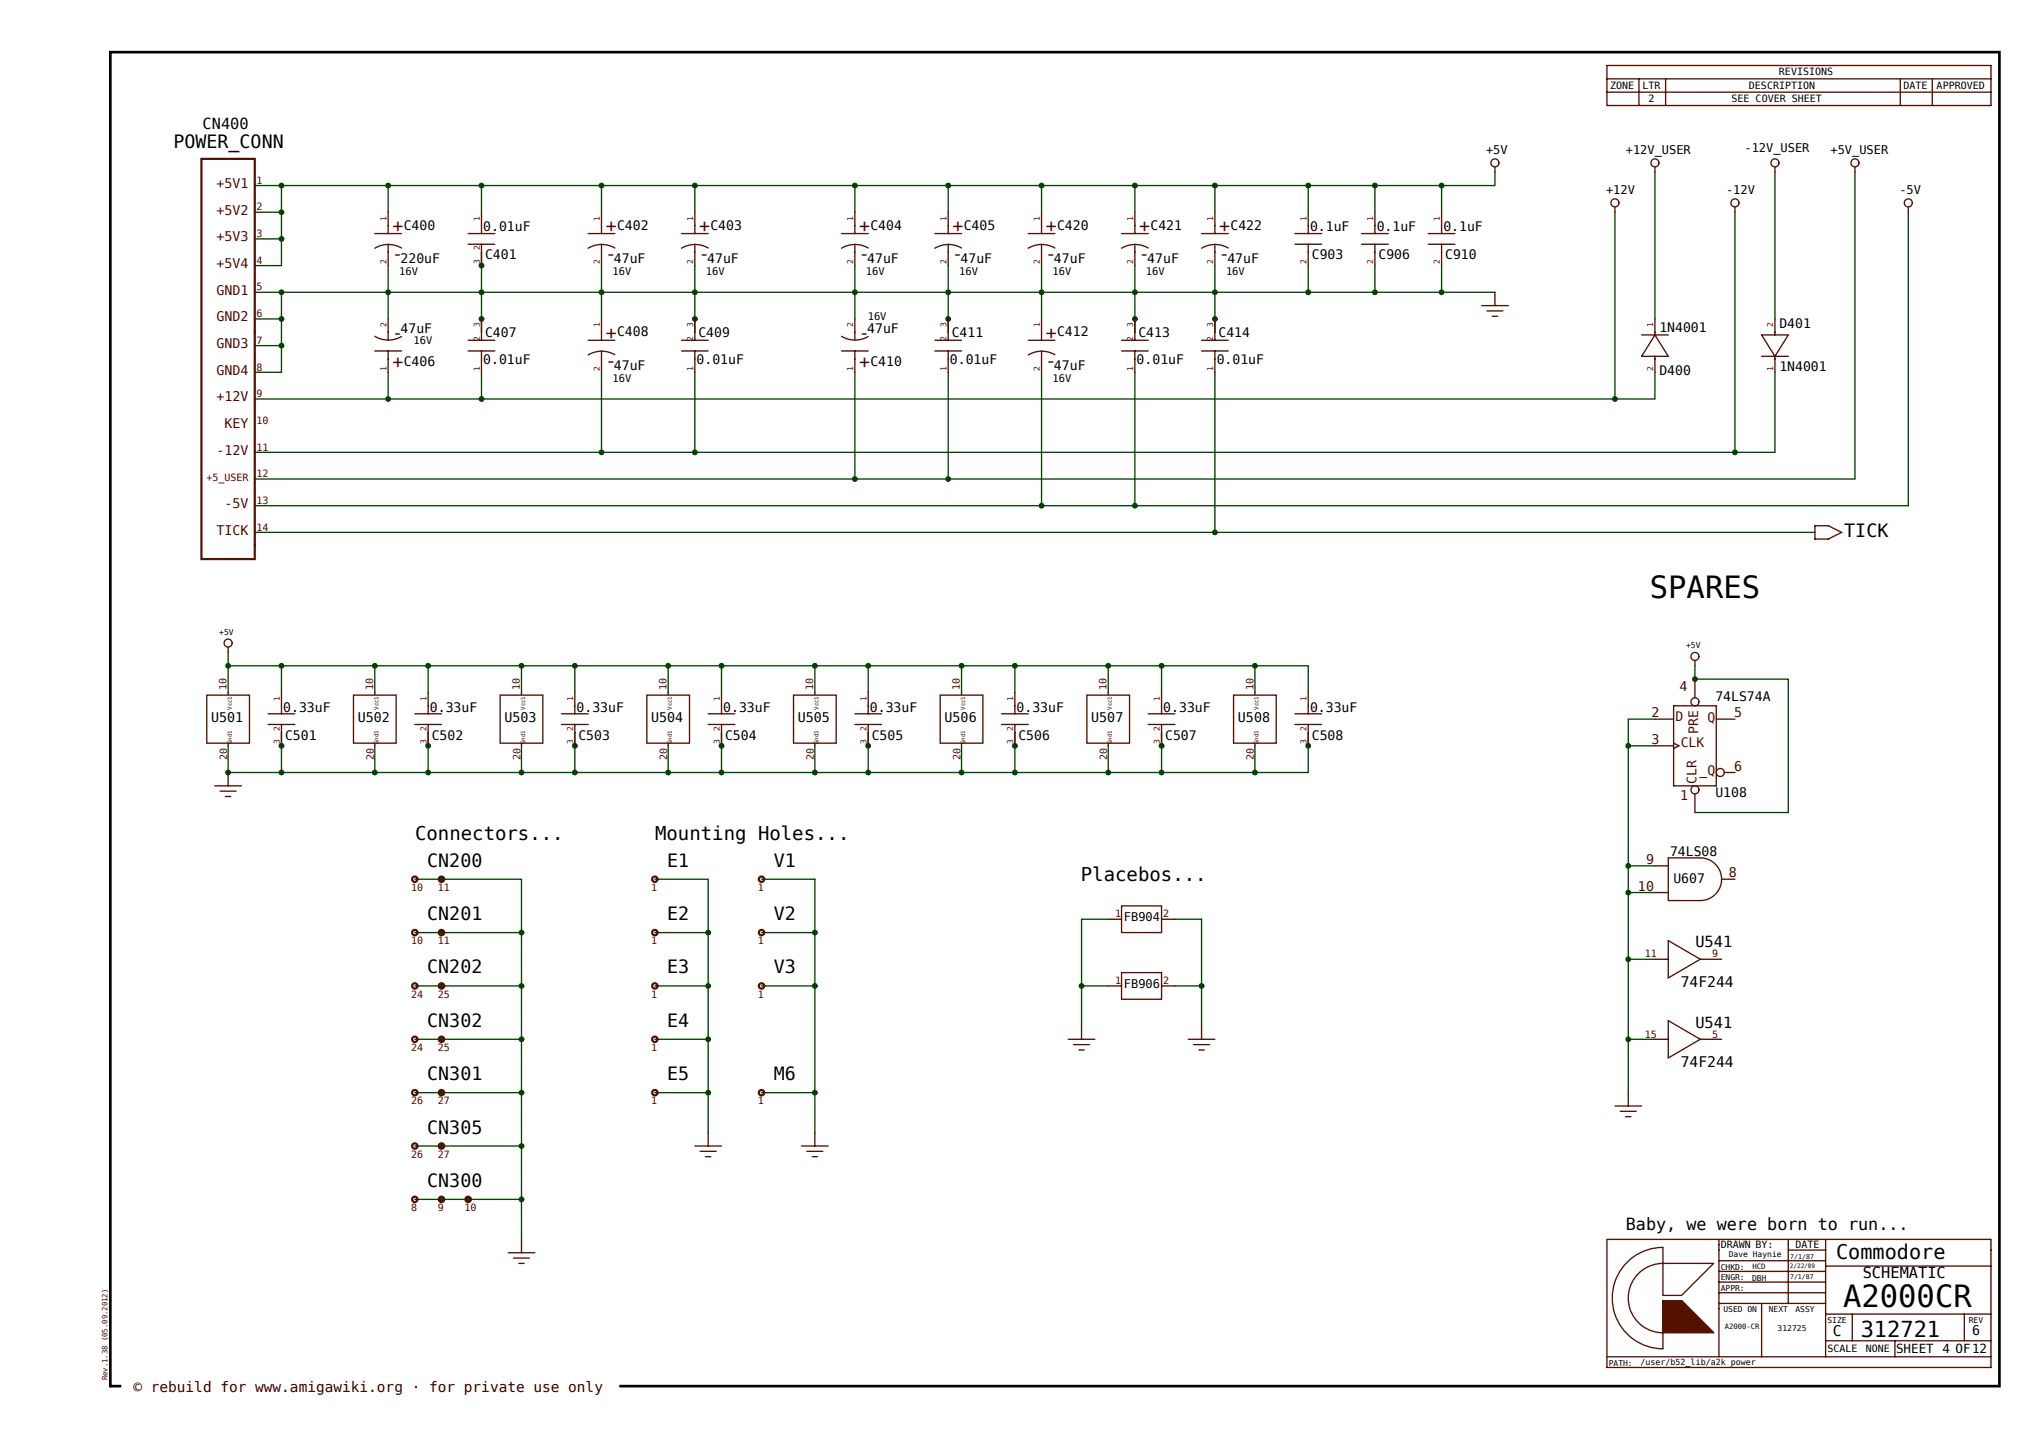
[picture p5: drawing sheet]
<svg xmlns="http://www.w3.org/2000/svg" width="420mm" height="297mm" viewBox="0 0 420 297" stroke-linecap="round" stroke-linejoin="round" font-family="sans-serif">
<path d="M22.7 10.7h389.6v275h-389.6z" fill="#fff" stroke="#fff" stroke-width=".21"/>
<path d="M22.7 10.7h389.6v275h-389.6z" fill="none" stroke="#000" stroke-width=".55"/>
<g fill="none" stroke="#040" stroke-width=".27">
<path d="M52.5 38.2h244.7M58 38.2v16.5h-5.5M80 38.2v5.5M99.3 38.2v5.5M124 38.2v5.5M143.3 38.2v5.5M176.3 38.2v5.5M195.5 38.2v5.5M214.8 38.2v5.5M234 38.2v5.5M250.5 38.2v5.5M269.7 38.2v5.5"/>
<path d="M283.5 38.2v5.5M297.2 38.2v5.5M308.2 35.5v2.7h-11M341.2 35.5v30.2M366 35.5v30.2M382.5 35.5v63.2h-206.2M52.5 49.2h5.5M52.5 43.7h5.5M80 54.7v11M99.3 52v16.5M124 54.7v11M143.3 54.7v13.8"/>
<path d="M176.3 54.7v11M195.5 54.7v13.8M214.8 54.7v11M234 54.7v13.8M250.5 54.7v13.8M269.7 54.7v5.5M283.5 54.7v5.5M297.2 54.7v5.5M333 43.7v38.5h8.2v-5.5M357.7 43.7v49.5M393.5 43.7v60.5h-178.7M52.5 60.2h255.7"/>
<path d="M52.5 71.2h5.5M52.5 65.7h5.5M58 60.2v16.5h-5.5M80 76.7v5.5M99.3 76.7v5.5M124 76.7v16.5M143.3 76.7v16.5M176.3 76.7v22M195.5 76.7v22M214.8 76.7v27.5M234 76.7v27.5M250.5 76.7v33h123.7"/>
<path d="M366 76.7v16.5h-222.7M52.5 82.2h280.5M52.5 93.2h90.8M52.5 98.7h123.8M52.5 104.2h162.3M52.5 109.7h198M47 134.5v2.7h192.5M47 137.2v5.5M58 137.2v5.5M77.3 137.2v5.5M88.3 137.2v5.5M107.5 137.2v5.5"/>
<path d="M118.5 137.2v5.5M137.8 137.2v5.5M148.8 137.2v5.5M168 137.2v5.5M179 137.2v5.5M198.3 137.2v5.5M209.3 137.2v5.5M228.5 137.2v5.5M239.5 137.2h30.2v5.5M239.5 137.2v5.5M258.7 137.2v5.5M349.5 137.2v2.8h19.2v27.5h-19.2"/>
<path d="M58 151v8.2M77.3 153.7v5.5M88.3 151v8.2M107.5 153.7v5.5M118.5 151v8.2M137.8 153.7v5.5M148.8 151v8.2M168 153.7v5.5M179 151v8.2M198.3 153.7v5.5M209.3 151v8.2M228.5 153.7v5.5"/>
<path d="M239.5 151v8.2M258.7 153.7v5.5M269.7 151v8.2h-222.7v-5.5M335.7 153.7h5.5M341.2 148.2h-5.5v66M335.7 178.5h5.5M85.5 181.2h22v66h-22M85.5 192.2h22M135 181.2h11v52.3M135 192.2h11M157 181.2h11v52.3M157 192.2h11"/>
<path d="M228.5 189.5h-5.5v22M242.2 189.5h5.5v22M335.7 184h5.5M335.7 197.7h5.5M85.5 203.2h22M85.5 214.2h22M135 203.2h11M135 214.2h11M157 203.2h11M223 203.2h5.5M242.2 203.2h5.5M341.2 214.2h-5.5v11"/>
<path d="M85.5 225.2h22M85.5 236.2h22M135 225.2h11M157 225.2h11M107.5 247.2v8.2"/>
</g>
<g fill="#040" stroke="#040" stroke-width=".27">
<circle cx="214.8" cy="38.2" r=".46"/>
<circle cx="335.7" cy="184" r=".46"/>
<circle cx="234" cy="38.2" r=".46"/>
<circle cx="349.5" cy="140" r=".46"/>
<circle cx="250.5" cy="38.2" r=".46"/>
<circle cx="335.7" cy="178.5" r=".46"/>
<circle cx="335.7" cy="153.7" r=".46"/>
<circle cx="99.3" cy="54.7" r=".46"/>
<circle cx="143.3" cy="65.7" r=".46"/>
<circle cx="250.5" cy="65.7" r=".46"/>
<circle cx="99.3" cy="65.7" r=".46"/>
<circle cx="234" cy="65.7" r=".46"/>
<circle cx="47" cy="137.2" r=".46"/>
<circle cx="195.5" cy="65.7" r=".46"/>
<circle cx="58" cy="137.2" r=".46"/>
<circle cx="146" cy="225.2" r=".46"/>
<circle cx="146" cy="214.2" r=".46"/>
<circle cx="146" cy="203.2" r=".46"/>
<circle cx="58" cy="159.2" r=".46"/>
<circle cx="146" cy="192.2" r=".46"/>
<circle cx="283.5" cy="38.2" r=".46"/>
<circle cx="283.5" cy="60.2" r=".46"/>
<circle cx="168" cy="203.2" r=".46"/>
<circle cx="168" cy="192.2" r=".46"/>
<circle cx="58" cy="49.2" r=".46"/>
<circle cx="107.5" cy="225.2" r=".46"/>
<circle cx="58" cy="38.2" r=".46"/>
<circle cx="107.5" cy="214.2" r=".46"/>
<circle cx="107.5" cy="203.2" r=".46"/>
<circle cx="58" cy="43.7" r=".46"/>
<circle cx="107.5" cy="192.2" r=".46"/>
<circle cx="297.2" cy="38.2" r=".46"/>
<circle cx="91" cy="236.2" r=".46"/>
<circle cx="297.2" cy="60.2" r=".46"/>
<circle cx="91" cy="181.2" r=".46"/>
<circle cx="91" cy="192.2" r=".46"/>
<circle cx="269.7" cy="153.7" r=".46"/>
<circle cx="335.7" cy="214.2" r=".46"/>
<circle cx="239.5" cy="153.7" r=".46"/>
<circle cx="209.3" cy="153.7" r=".46"/>
<circle cx="179" cy="153.7" r=".46"/>
<circle cx="148.8" cy="153.7" r=".46"/>
<circle cx="118.5" cy="153.7" r=".46"/>
<circle cx="88.3" cy="153.7" r=".46"/>
<circle cx="58" cy="153.7" r=".46"/>
<circle cx="91" cy="203.2" r=".46"/>
<circle cx="91" cy="214.2" r=".46"/>
<circle cx="91" cy="225.2" r=".46"/>
<circle cx="91" cy="247.2" r=".46"/>
<circle cx="58" cy="71.2" r=".46"/>
<circle cx="107.5" cy="236.2" r=".46"/>
<circle cx="58" cy="65.7" r=".46"/>
<circle cx="107.5" cy="247.2" r=".46"/>
<circle cx="96.5" cy="247.2" r=".46"/>
<circle cx="223" cy="203.2" r=".46"/>
<circle cx="247.7" cy="203.2" r=".46"/>
<circle cx="168" cy="225.2" r=".46"/>
<circle cx="58" cy="60.2" r=".46"/>
<circle cx="80" cy="38.2" r=".46"/>
<circle cx="80" cy="60.2" r=".46"/>
<circle cx="99.3" cy="60.2" r=".46"/>
<circle cx="99.3" cy="38.2" r=".46"/>
<circle cx="195.5" cy="38.2" r=".46"/>
<circle cx="176.3" cy="60.2" r=".46"/>
<circle cx="143.3" cy="60.2" r=".46"/>
<circle cx="124" cy="60.2" r=".46"/>
<circle cx="124" cy="38.2" r=".46"/>
<circle cx="47" cy="159.2" r=".46"/>
<circle cx="143.3" cy="38.2" r=".46"/>
<circle cx="176.3" cy="38.2" r=".46"/>
<circle cx="195.5" cy="60.2" r=".46"/>
<circle cx="80" cy="82.2" r=".46"/>
<circle cx="99.3" cy="82.2" r=".46"/>
<circle cx="333" cy="82.2" r=".46"/>
<circle cx="357.7" cy="93.2" r=".46"/>
<circle cx="124" cy="93.2" r=".46"/>
<circle cx="143.3" cy="93.2" r=".46"/>
<circle cx="269.7" cy="38.2" r=".46"/>
<circle cx="269.7" cy="60.2" r=".46"/>
<circle cx="195.5" cy="98.7" r=".46"/>
<circle cx="176.3" cy="98.7" r=".46"/>
<circle cx="234" cy="60.2" r=".46"/>
<circle cx="234" cy="104.2" r=".46"/>
<circle cx="214.8" cy="104.2" r=".46"/>
<circle cx="214.8" cy="60.2" r=".46"/>
<circle cx="250.5" cy="60.2" r=".46"/>
<circle cx="250.5" cy="109.7" r=".46"/>
<circle cx="88.3" cy="137.2" r=".46"/>
<circle cx="88.3" cy="159.2" r=".46"/>
<circle cx="77.3" cy="159.2" r=".46"/>
<circle cx="77.3" cy="137.2" r=".46"/>
<circle cx="107.5" cy="159.2" r=".46"/>
<circle cx="107.5" cy="137.2" r=".46"/>
<circle cx="137.8" cy="137.2" r=".46"/>
<circle cx="118.5" cy="137.2" r=".46"/>
<circle cx="118.5" cy="159.2" r=".46"/>
<circle cx="137.8" cy="159.2" r=".46"/>
<circle cx="168" cy="159.2" r=".46"/>
<circle cx="168" cy="137.2" r=".46"/>
<circle cx="198.3" cy="159.2" r=".46"/>
<circle cx="198.3" cy="137.2" r=".46"/>
<circle cx="228.5" cy="159.2" r=".46"/>
<circle cx="228.5" cy="137.2" r=".46"/>
<circle cx="209.3" cy="137.2" r=".46"/>
<circle cx="179" cy="137.2" r=".46"/>
<circle cx="148.8" cy="137.2" r=".46"/>
<circle cx="148.8" cy="159.2" r=".46"/>
<circle cx="179" cy="159.2" r=".46"/>
<circle cx="209.3" cy="159.2" r=".46"/>
<circle cx="239.5" cy="159.2" r=".46"/>
<circle cx="239.5" cy="137.2" r=".46"/>
<circle cx="335.7" cy="197.7" r=".46"/>
<circle cx="258.7" cy="137.2" r=".46"/>
<circle cx="258.7" cy="159.2" r=".46"/>
</g>
<g fill="none" stroke="#510" stroke-width=".27">
<path d="M331.3 13.5h79.2v8.2h-79.2zM331.3 16.2h79.2M331.3 19h79.2M337.9 16.2v5.5M343.4 16.2v5.5M391.8 16.2v5.5M398.4 16.2v5.5M308.2 34.4v1.1M341.2 34.4v1.1M366 34.4v1.1M382.5 34.4v1.1M77.3 48.1h5.5"/>
<path d="M80 43.7v4.4M80 50.3v4.4M82.8 51.1a5.4 5.4 0 0 0-5.5 .1M96.5 48.1h5.5M96.5 50.3h5.5M99.3 43.7v4.4M99.3 50.3v4.4M121.3 48.1h5.5M124 43.7v4.4M124 50.3v4.4M126.8 51.1a5.4 5.4 0 0 0-5.5 .1M140.5 48.1h5.5"/>
<path d="M143.3 43.7v4.4M143.3 50.3v4.4M146 51.1a5.4 5.4 0 0 0-5.5 .1M173.5 48.1h5.5M176.3 43.7v4.4M176.3 50.3v4.4M179 51.1a5.4 5.4 0 0 0-5.5 .1M192.8 48.1h5.5M195.5 43.7v4.4M195.5 50.3v4.4M198.3 51.1a5.4 5.4 0 0 0-5.5 .1M212 48.1h5.5"/>
<path d="M214.8 43.7v4.4M214.8 50.3v4.4M217.5 51.1a5.4 5.4 0 0 0-5.5 .1M231.2 48.1h5.5M234 43.7v4.4M234 50.3v4.4M236.7 51.1a5.4 5.4 0 0 0-5.5 .1M247.7 48.1h5.5M250.5 43.7v4.4M250.5 50.3v4.4M253.2 51.1a5.4 5.4 0 0 0-5.5 .1M280.7 48.1h5.5"/>
<path d="M280.7 50.3h5.5M283.5 43.7v4.4M283.5 50.3v4.4M294.5 48.1h5.5M294.5 50.3h5.5M297.2 43.7v4.4M297.2 50.3v4.4M333 42.6v1.1M357.7 42.6v1.1M393.5 42.6v1.1M77.3 69.3a5.4 5.4 0 0 0 5.5 .1M77.3 72.3h5.5"/>
<path d="M80 65.7v4.4M80 72.3v4.4M96.5 72.3h5.5M96.5 70.1h5.5M99.3 65.7v4.4M99.3 72.3v4.4M121.3 70.1h5.5M124 65.7v4.4M124 72.3v4.4M126.8 73.1a5.4 5.4 0 0 0-5.5 .1M140.5 72.3h5.5M140.5 70.1h5.5"/>
<path d="M143.3 65.7v4.4M143.3 72.3v4.4M173.5 69.3a5.4 5.4 0 0 0 5.5 .1M173.5 72.3h5.5M176.3 65.7v4.4M176.3 72.3v4.4M192.8 72.3h5.5M192.8 70.1h5.5M195.5 65.7v4.4M195.5 72.3v4.4M212 70.1h5.5M214.8 65.7v4.4"/>
<path d="M214.8 72.3v4.4M217.5 73.1a5.4 5.4 0 0 0-5.5 .1M231.2 72.3h5.5M231.2 70.1h5.5M234 65.7v4.4M234 72.3v4.4M247.7 72.3h5.5M247.7 70.1h5.5M250.5 65.7v4.4M250.5 72.3v4.4M305.5 63h5.5M306.6 64.1h3.3"/>
<path d="M307.7 65.2h1.1M308.2 60.2v2.8M374.2 108.4h2.8l2.7 1.3-2.7 1.4h-2.8zM349.5 136.1v1.1M349.5 140v3.8M47 142.7v.6M47 153.2v.5M47 159.2v2.8M55.3 147.1h5.5M55.3 149.3h5.5M58 142.7v4.4M58 149.3v4.4"/>
<path d="M85.5 147.1h5.5M85.5 149.3h5.5M88.3 142.7v4.4M88.3 149.3v4.4M115.8 147.1h5.5M115.8 149.3h5.5M118.5 142.7v4.4M118.5 149.3v4.4M146 147.1h5.5M146 149.3h5.5M148.8 142.7v4.4M148.8 149.3v4.4"/>
<path d="M176.3 147.1h5.5M176.3 149.3h5.5M179 142.7v4.4M179 149.3v4.4M206.5 147.1h5.5M206.5 149.3h5.5M209.3 142.7v4.4M209.3 149.3v4.4M236.7 147.1h5.5M236.7 149.3h5.5M239.5 142.7v4.4M239.5 149.3v4.4"/>
<path d="M267 147.1h5.5M267 149.3h5.5M269.7 142.7v4.4M269.7 149.3v4.4M341.2 148.2h3.9M341.2 153.7h3.9M345.1 153.2l1.1 .5-1.1 .6M345.1 145.5h8.8v16.5h-8.8zM353.9 148.2h3.8M355.5 159.2h2.2M44.3 162h5.5M45.4 163.1h3.3"/>
<path d="M46.5 164.2h1.1M341.2 178.5h2.8M344 176.8h6.6a4.4 4.4 0 0 1 4.4 4.4 4.4 4.4 0 0 1-4.4 4.4h-6.6zM349.5 163.6v3.9M228.5 189.5h2.7v2.7h8.3v-5.5h-8.3v2.8M239.5 189.5h2.7M341.2 197.7h2.8M341.2 184h2.8M344 193.9l6.6 3.8-6.6 3.9zM350.6 197.7h4.4M355 181.2h2.7M220.2 214.2h5.5"/>
<path d="M221.3 215.3h3.3M222.4 216.4h1.1M223 211.5v2.7M228.5 203.2h2.7v2.8h8.3v-5.5h-8.3v2.7M239.5 203.2h2.7M245 214.2h5.5M246.1 215.3h3.3M247.2 216.4h1.1M247.7 211.5v2.7M341.2 214.2h2.8M344 210.4l6.6 3.8-6.6 3.9zM350.6 214.2h4.4"/>
<path d="M143.3 236.2h5.5M144.4 237.3h3.3M145.5 238.4h1.1M146 233.5v2.7M165.3 236.2h5.5M166.4 237.3h3.3M167.5 238.4h1.1M168 233.5v2.7M333 228h5.5M334.1 229.1h3.3M335.2 230.2h1.1M335.7 225.2v2.8"/>
<path d="M104.8 258.2h5.5M105.9 259.3h3.3M107.5 255.4v2.8M354.4 255.4v24.2M354.4 259.8h22M368.7 255.4v13.2M368.7 257.6h7.7M376.4 255.4v24.2M107 260.4h1.1M331.3 279.6v2.2h79.2v-26.4h-79.2v24.2h79.2M335.5 260.2a10.4 10.4 0 0 0-2.3 11.3 10.4 10.4 0 0 0 9.7 6.5v-9.9h3.8l6.6 6.6h-10.4a7.1 7.1 0 0 1-7.2-7.2 7.1 7.1 0 0 1 7.2-7.1h10.4l-6.6 6.6h-3.8v-9.9a10.4 10.4 0 0 0-7.4 3.1zM342.9 270.8h6.6"/>
<path d="M342.9 268.6h4.4M342.9 269.2h4.9M342.9 269.7h5.5M342.9 270.3h6M342.9 271.4h7.1M342.9 271.9h7.7M342.9 272.5h8.2M342.9 273h8.8M342.9 273.6h9.3M342.9 274.1h9.9M342.9 268.4h4.1M342.9 268.9h4.6"/>
<path d="M342.9 269.5h5.2M342.9 270h5.7M342.9 270.6h6.3M342.9 271.1h6.8M342.9 271.7h7.4M342.9 272.2h7.9M342.9 272.8h8.5M342.9 273.3h9M342.9 273.9h9.6M342.9 274.4h10.1M342.9 268.2h3.9M342.9 268.3h4"/>
<path d="M342.9 268.5h4.2M342.9 268.6h4.3M342.9 268.7h4.5M342.9 268.8h4.6M342.9 269h4.7M342.9 269.1h4.8M342.9 269.3h5M342.9 269.4h5.1M342.9 269.6h5.3M342.9 269.7h5.4M342.9 269.8h5.6M342.9 269.9h5.7"/>
<path d="M342.9 270.1h5.8M342.9 270.2h5.9M342.9 270.4h6.1M342.9 270.5h6.2M342.9 270.7h6.4M342.9 270.8h6.5M342.9 270.9h6.7M342.9 271h6.8M342.9 271.2h6.9M342.9 271.3h7M342.9 271.5h7.2M342.9 271.6h7.3"/>
<path d="M342.9 271.8h7.5M342.9 271.9h7.6M342.9 272h7.8M342.9 272.1h7.9M342.9 272.3h8M342.9 272.4h8.1M342.9 272.6h8.3M342.9 272.7h8.4M342.9 272.9h8.6M342.9 273h8.7M342.9 273.1h8.9M342.9 273.2h9"/>
<path d="M342.9 273.4h9.1M342.9 273.5h9.2M342.9 273.7h9.4M342.9 273.8h9.5M342.9 274h9.7M342.9 274.1h9.8M342.9 274.2h10M342.9 274.3h10.1M342.9 274.5h10.2M342.9 274.6h10.3M354.4 268.6h22M354.4 266.4h22"/>
<path d="M354.4 264.2h22M354.4 262h22M363.2 268.6v11M376.4 276.3h34.1M376.4 270.8h34.1M376.4 260.9h34.1M381.9 270.8v5.5M390.7 276.3v3.3M405 270.8v5.5"/>
<circle cx="308.2" cy="33.6" r=".82"/>
<circle cx="341.2" cy="33.6" r=".82"/>
<circle cx="366" cy="33.6" r=".82"/>
<circle cx="382.5" cy="33.6" r=".82"/>
<circle cx="333" cy="41.8" r=".82"/>
<circle cx="357.7" cy="41.8" r=".82"/>
<circle cx="393.5" cy="41.8" r=".82"/>
<circle cx="349.5" cy="135.3" r=".82"/>
<circle cx="349.5" cy="144.6" r=".82"/>
<circle cx="354.7" cy="159.2" r=".82"/>
<circle cx="349.5" cy="162.8" r=".82"/>
</g>
<g fill="none" stroke="#510" stroke-width=".46">
<path d="M41.5 32.7h11v82.5h-11z"/>
<circle cx="85.5" cy="192.2" r=".55"/>
<circle cx="85.5" cy="181.2" r=".55"/>
<circle cx="91" cy="181.2" r=".55"/>
<circle cx="91" cy="192.2" r=".55"/>
<circle cx="135" cy="192.2" r=".55"/>
<circle cx="135" cy="181.2" r=".55"/>
<circle cx="157" cy="192.2" r=".55"/>
<circle cx="157" cy="181.2" r=".55"/>
<circle cx="85.5" cy="203.2" r=".55"/>
<circle cx="85.5" cy="214.2" r=".55"/>
<circle cx="91" cy="203.2" r=".55"/>
<circle cx="91" cy="214.2" r=".55"/>
<circle cx="135" cy="203.2" r=".55"/>
<circle cx="135" cy="214.2" r=".55"/>
<circle cx="157" cy="203.2" r=".55"/>
<circle cx="85.5" cy="236.2" r=".55"/>
<circle cx="85.5" cy="225.2" r=".55"/>
<circle cx="91" cy="236.2" r=".55"/>
<circle cx="91" cy="225.2" r=".55"/>
<circle cx="135" cy="225.2" r=".55"/>
<circle cx="157" cy="225.2" r=".55"/>
<circle cx="85.5" cy="247.2" r=".55"/>
<circle cx="91" cy="247.2" r=".55"/>
<circle cx="96.5" cy="247.2" r=".55"/>
</g>
<path d="M42.6 143.3h8.8v9.9h-8.8z" fill="#fff" stroke="#510" stroke-width=".27"/>
<path d="M77.3 142.7v.6M77.3 153.2v.5" fill="none" stroke="#510" stroke-width=".27"/>
<path d="M72.9 143.3h8.8v9.9h-8.8z" fill="#fff" stroke="#510" stroke-width=".27"/>
<path d="M107.5 142.7v.6M107.5 153.2v.5" fill="none" stroke="#510" stroke-width=".27"/>
<path d="M103.1 143.3h8.8v9.9h-8.8z" fill="#fff" stroke="#510" stroke-width=".27"/>
<path d="M137.8 142.7v.6M137.8 153.2v.5" fill="none" stroke="#510" stroke-width=".27"/>
<path d="M133.4 143.3h8.8v9.9h-8.8z" fill="#fff" stroke="#510" stroke-width=".27"/>
<path d="M168 142.7v.6M168 153.2v.5" fill="none" stroke="#510" stroke-width=".27"/>
<path d="M163.6 143.3h8.8v9.9h-8.8z" fill="#fff" stroke="#510" stroke-width=".27"/>
<path d="M198.3 142.7v.6M198.3 153.2v.5" fill="none" stroke="#510" stroke-width=".27"/>
<path d="M193.9 143.3h8.8v9.9h-8.8z" fill="#fff" stroke="#510" stroke-width=".27"/>
<path d="M228.5 142.7v.6M228.5 153.2v.5" fill="none" stroke="#510" stroke-width=".27"/>
<path d="M224.1 143.3h8.8v9.9h-8.8z" fill="#fff" stroke="#510" stroke-width=".27"/>
<path d="M258.7 142.7v.6M258.7 153.2v.5" fill="none" stroke="#510" stroke-width=".27"/>
<path d="M254.3 143.3h8.8v9.9h-8.8z" fill="#fff" stroke="#510" stroke-width=".27"/>
<g fill="none" stroke="#510" stroke-width=".27">
<path d="M267 48.1h5.5M267 50.3h5.5M269.7 43.7v4.4M269.7 50.3v4.4M338.5 69h5.5M341.2 69l2.8 4.4h-5.5zM341.2 65.7v3.3M341.2 73.4v3.3M363.2 69h5.5l-2.7 4.4zM363.2 73.4h5.5M366 65.7v3.3M366 73.4v3.3"/>
<path d="M47 133.4v1.1"/>
<circle cx="47" cy="132.5" r=".82"/>
</g>
<path d="M25.1 283.8h102.5v3.6h-102.5z" fill="#fff" stroke="#fff" stroke-width=".21"/>
<g font-size="6.3">
<text x="340.2" y="123.3">SPARES</text>
<text x="380" y="269.5">A2000CR</text>
</g>
<text font-size="4.5" x="383.7" y="275.5">312721</text>
<text font-size="4.2" x="378.6" y="259.5">Commodore</text>
<g font-size="3.9">
<text x="85.6" y="173.1">Connectors...</text>
<text x="135.1" y="173.1">Mounting Holes...</text>
<text x="222.9" y="181.5">Placebos...</text>
</g>
<g font-size="3.8">
<text x="35.7" y="30.5">POWER_CONN</text>
<text x="380.3" y="110.8">TICK</text>
<text x="88.1" y="178.6">CN200</text>
<text x="137.6" y="178.6">E1</text>
<text x="159.6" y="178.6">V1</text>
<text x="88.1" y="189.6">CN201</text>
<text x="137.6" y="189.6">E2</text>
<text x="159.6" y="189.6">V2</text>
<text x="88.1" y="200.6">CN202</text>
<text x="137.6" y="200.6">E3</text>
<text x="159.6" y="200.6">V3</text>
<text x="88.1" y="211.6">CN302</text>
<text x="137.6" y="211.6">E4</text>
<text x="88.1" y="222.6">CN301</text>
<text x="137.6" y="222.6">E5</text>
<text x="159.6" y="222.6">M6</text>
<text x="88.1" y="233.6">CN305</text>
<text x="88.1" y="244.6">CN300</text>
</g>
<g font-size="3.8" fill="#500">
<text x="80.9" y="47.8">+</text>
<text x="124.9" y="47.8">+</text>
<text x="144.1" y="47.8">+</text>
<text x="177.1" y="47.8">+</text>
<text x="196.4" y="47.8">+</text>
<text x="215.6" y="47.8">+</text>
<text x="234.9" y="47.8">+</text>
<text x="251.4" y="47.8">+</text>
<text x="80.9" y="53.6">-</text>
<text x="124.8" y="53.6">-</text>
<text x="144.1" y="53.6">-</text>
<text x="177.1" y="53.6">-</text>
<text x="196.3" y="53.6">-</text>
<text x="215.6" y="53.6">-</text>
<text x="234.8" y="53.6">-</text>
<text x="251.3" y="53.6">-</text>
<text x="80.9" y="69.9">-</text>
<text x="124.9" y="69.8">+</text>
<text x="177.1" y="69.9">-</text>
<text x="215.6" y="69.8">+</text>
<text x="80.9" y="75.8">+</text>
<text x="124.8" y="75.6">-</text>
<text x="177.1" y="75.8">+</text>
<text x="215.6" y="75.6">-</text>
</g>
<text font-size="3.5" x="335.2" y="253.6">Baby, we were born to run...</text>
<g font-size="3.2">
<text x="41.8" y="26.5">CN400</text>
<text x="349.6" y="195.3">U541</text>
<text x="349.6" y="211.8">U541</text>
<text x="384.1" y="263.3">SCHEMATIC</text>
</g>
<g font-size="3">
<text x="346.5" y="203.4">74F244</text>
<text x="346.5" y="219.9">74F244</text>
<text x="377.9" y="275.4">C</text>
</g>
<text font-size="3" fill="#300" x="27.5" y="286.9">© rebuild for www.amigawiki.org · for private use only</text>
<g font-size="2.7" fill="#500">
<text x="44.6" y="38.8">+5V1</text>
<text x="44.6" y="44.3">+5V2</text>
<text x="44.6" y="49.8">+5V3</text>
<text x="44.6" y="55.3">+5V4</text>
<text x="44.6" y="60.8">GND1</text>
<text x="44.6" y="71.7">GND3</text>
<text x="44.6" y="66.3">GND2</text>
<text x="44.6" y="77.2">GND4</text>
<text x="44.6" y="82.7">+12V</text>
<text x="46.3" y="88.2">KEY</text>
<text x="44.6" y="93.7">-12V</text>
<text x="46.3" y="104.7">-5V</text>
<text x="44.6" y="110.2">TICK</text>
<text x="346.3" y="142.4">4</text>
<text x="340.5" y="147.9">2</text>
<text x="345.4" y="148.5">D</text>
<text x="352.1" y="148.7">Q</text>
<text x="357.5" y="147.9">5</text>
<text x="340.5" y="153.4">3</text>
<text x="346.5" y="154">CLK</text>
<text x="350.1" y="151.2" transform="rotate(-90 350.1 151.2)">PRE</text>
<text x="349.8" y="161.6" transform="rotate(-90 349.8 161.6)">CLR</text>
<text x="350.4" y="159.7">_Q</text>
<text x="357.5" y="158.9">6</text>
<text x="346.4" y="164.8">1</text>
<text x="339.4" y="178.1">9</text>
<text x="337.7" y="183.6">10</text>
<text x="356.4" y="180.8">8</text>
</g>
<g font-size="2.7">
<text x="83.2" y="47.3">C400</text>
<text x="99.6" y="47.7">0.01uF</text>
<text x="127.2" y="47.3">C402</text>
<text x="146.5" y="47.3">C403</text>
<text x="179.5" y="47.3">C404</text>
<text x="198.7" y="47.3">C405</text>
<text x="218" y="47.3">C420</text>
<text x="237.2" y="47.3">C421</text>
<text x="253.7" y="47.3">C422</text>
<text x="270.1" y="47.7">0.1uF</text>
<text x="283.9" y="47.7">0.1uF</text>
<text x="297.6" y="47.7">0.1uF</text>
<text x="100" y="53.4">C401</text>
<text x="270.5" y="53.4">C903</text>
<text x="284.2" y="53.4">C906</text>
<text x="298" y="53.4">C910</text>
<text x="82.6" y="54.2">220uF</text>
<text x="126.6" y="54.2">47uF</text>
<text x="145.8" y="54.2">47uF</text>
<text x="178.8" y="54.2">47uF</text>
<text x="198.1" y="54.2">47uF</text>
<text x="217.3" y="54.2">47uF</text>
<text x="236.6" y="54.2">47uF</text>
<text x="253.1" y="54.2">47uF</text>
<text x="82.6" y="68.6">47uF</text>
<text x="100" y="69.4">C407</text>
<text x="127.2" y="69.3">C408</text>
<text x="144" y="69.4">C409</text>
<text x="178.8" y="68.6">47uF</text>
<text x="196.2" y="69.4">C411</text>
<text x="218" y="69.3">C412</text>
<text x="234.7" y="69.4">C413</text>
<text x="251.2" y="69.4">C414</text>
<text x="342.1" y="68.4">1N4001</text>
<text x="366.9" y="67.6">D401</text>
<text x="83.2" y="75.5">C406</text>
<text x="99.6" y="75.1">0.01uF</text>
<text x="126.6" y="76.2">47uF</text>
<text x="143.6" y="75.1">0.01uF</text>
<text x="179.5" y="75.5">C410</text>
<text x="195.9" y="75.1">0.01uF</text>
<text x="217.3" y="76.2">47uF</text>
<text x="234.4" y="75.1">0.01uF</text>
<text x="250.9" y="75.1">0.01uF</text>
<text x="342.1" y="77.2">D400</text>
<text x="366.9" y="76.4">1N4001</text>
<text x="43.5" y="148.8">U501</text>
<text x="58.4" y="146.7">0.33uF</text>
<text x="73.8" y="148.8">U502</text>
<text x="88.6" y="146.7">0.33uF</text>
<text x="104" y="148.8">U503</text>
<text x="118.9" y="146.7">0.33uF</text>
<text x="134.3" y="148.8">U504</text>
<text x="149.1" y="146.7">0.33uF</text>
<text x="164.5" y="148.8">U505</text>
<text x="179.4" y="146.7">0.33uF</text>
<text x="194.8" y="148.8">U506</text>
<text x="209.6" y="146.7">0.33uF</text>
<text x="225" y="148.8">U507</text>
<text x="239.9" y="146.7">0.33uF</text>
<text x="255.2" y="148.8">U508</text>
<text x="270.1" y="146.7">0.33uF</text>
<text x="353.7" y="144.6">74LS74A</text>
<text x="58.8" y="152.4">C501</text>
<text x="89" y="152.4">C502</text>
<text x="119.3" y="152.4">C503</text>
<text x="149.5" y="152.4">C504</text>
<text x="179.7" y="152.4">C505</text>
<text x="210" y="152.4">C506</text>
<text x="240.2" y="152.4">C507</text>
<text x="270.5" y="152.4">C508</text>
<text x="353.7" y="164.4">U108</text>
<text x="344.3" y="176.4">74LS08</text>
<text x="345" y="181.9">U607</text>
<text x="406.6" y="275.1">6</text>
</g>
<text font-size="2.6" x="390.9" y="278.9">SHEET 4 OF12</text>
<g font-size="2.5">
<text x="306.4" y="31.8">+5V</text>
<text x="335.2" y="31.7">+12V_USER</text>
<text x="359.7" y="31.3">-12V_USER</text>
<text x="377.4" y="31.7">+5V_USER</text>
<text x="331.1" y="40.1">+12V</text>
<text x="355.9" y="40.1">-12V</text>
<text x="391.6" y="40.1">-5V</text>
<text x="231.7" y="189.8">FB904</text>
<text x="231.7" y="203.6">FB906</text>
</g>
<g font-size="2.2">
<text x="82.3" y="56.7">16V</text>
<text x="126.3" y="56.7">16V</text>
<text x="145.6" y="56.7">16V</text>
<text x="178.5" y="56.7">16V</text>
<text x="197.8" y="56.7">16V</text>
<text x="217" y="56.7">16V</text>
<text x="236.3" y="56.7">16V</text>
<text x="252.8" y="56.7">16V</text>
<text x="178.9" y="66">16V</text>
<text x="85.3" y="70.9">16V</text>
<text x="126.3" y="78.7">16V</text>
<text x="217" y="78.7">16V</text>
</g>
<g font-size="2.1">
<text x="366.8" y="15.5">REVISIONS</text>
<text x="332" y="18.2">ZONE</text>
<text x="338.6" y="18.2">LTR</text>
<text x="339.9" y="21">2</text>
<text x="357" y="21">SEE COVER SHEET</text>
<text x="360.6" y="18.2">DESCRIPTION</text>
<text x="392.4" y="18.2">DATE</text>
<text x="399.3" y="18.2">APPROVED</text>
<text x="354.8" y="257.3">DRAWN BY:</text>
<text x="370.2" y="257.3">DATE</text>
<text x="376.8" y="278.7">SCALE</text>
<text x="384.7" y="278.7">NONE</text>
</g>
<g font-size="2.1" fill="#500">
<text x="52.9" y="37.9">1</text>
<text x="52.9" y="43.4">2</text>
<text x="52.9" y="48.9">3</text>
<text x="52.9" y="59.9">5</text>
<text x="52.9" y="54.4">4</text>
<text x="52.9" y="65.4">6</text>
<text x="52.9" y="70.9">7</text>
<text x="52.9" y="76.4">8</text>
<text x="52.9" y="81.9">9</text>
<text x="52.9" y="87.4">10</text>
<text x="52.9" y="92.9">11</text>
<text x="42.6" y="99.2">+5_USER</text>
<text x="52.9" y="98.4">12</text>
<text x="52.9" y="103.9">13</text>
<text x="52.9" y="109.4">14</text>
<text x="46.7" y="142.3" transform="rotate(-90 46.7 142.3)">10</text>
<text x="77" y="142.3" transform="rotate(-90 77 142.3)">10</text>
<text x="107.2" y="142.3" transform="rotate(-90 107.2 142.3)">10</text>
<text x="137.4" y="142.3" transform="rotate(-90 137.4 142.3)">10</text>
<text x="167.7" y="142.3" transform="rotate(-90 167.7 142.3)">10</text>
<text x="197.9" y="142.3" transform="rotate(-90 197.9 142.3)">10</text>
<text x="228.2" y="142.3" transform="rotate(-90 228.2 142.3)">10</text>
<text x="258.4" y="142.3" transform="rotate(-90 258.4 142.3)">10</text>
<text x="46.8" y="156.6" transform="rotate(-90 46.8 156.6)">20</text>
<text x="77.1" y="156.6" transform="rotate(-90 77.1 156.6)">20</text>
<text x="107.3" y="156.6" transform="rotate(-90 107.3 156.6)">20</text>
<text x="137.5" y="156.6" transform="rotate(-90 137.5 156.6)">20</text>
<text x="167.8" y="156.6" transform="rotate(-90 167.8 156.6)">20</text>
<text x="198" y="156.6" transform="rotate(-90 198 156.6)">20</text>
<text x="228.3" y="156.6" transform="rotate(-90 228.3 156.6)">20</text>
<text x="258.5" y="156.6" transform="rotate(-90 258.5 156.6)">20</text>
<text x="84.8" y="183.6">10</text>
<text x="90.3" y="183.6">11</text>
<text x="134.3" y="183.6">1</text>
<text x="156.3" y="183.6">1</text>
<text x="230" y="189.1">1</text>
<text x="239.9" y="189.1">2</text>
<text x="84.8" y="194.6">10</text>
<text x="90.3" y="194.6">11</text>
<text x="134.3" y="194.6">1</text>
<text x="156.3" y="194.6">1</text>
<text x="339.1" y="197.3">11</text>
<text x="353" y="197.3">9</text>
<text x="230" y="202.8">1</text>
<text x="239.9" y="202.8">2</text>
<text x="84.8" y="205.6">24</text>
<text x="90.3" y="205.6">25</text>
<text x="134.3" y="205.6">1</text>
<text x="156.3" y="205.6">1</text>
<text x="339.1" y="213.8">15</text>
<text x="353" y="213.8">5</text>
<text x="84.8" y="216.6">24</text>
<text x="90.3" y="216.6">25</text>
<text x="134.3" y="216.6">1</text>
<text x="84.8" y="227.6">26</text>
<text x="90.3" y="227.6">27</text>
<text x="134.3" y="227.6">1</text>
<text x="156.3" y="227.6">1</text>
<text x="84.8" y="238.6">26</text>
<text x="90.3" y="238.6">27</text>
<text x="84.8" y="249.6">8</text>
<text x="90.3" y="249.6">9</text>
<text x="95.8" y="249.6">10</text>
</g>
<text font-size="1.7" x="338.2" y="281.2">/user/b52_lib/a2k power</text>
<g font-size="1.6" fill="#500">
<text x="79.7" y="45.5" transform="rotate(-90 79.7 45.5)">1</text>
<text x="98.9" y="45.5" transform="rotate(-90 98.9 45.5)">1</text>
<text x="123.7" y="45.5" transform="rotate(-90 123.7 45.5)">1</text>
<text x="142.9" y="45.5" transform="rotate(-90 142.9 45.5)">1</text>
<text x="175.9" y="45.5" transform="rotate(-90 175.9 45.5)">1</text>
<text x="195.1" y="45.5" transform="rotate(-90 195.1 45.5)">1</text>
<text x="214.4" y="45.5" transform="rotate(-90 214.4 45.5)">1</text>
<text x="233.6" y="45.5" transform="rotate(-90 233.6 45.5)">1</text>
<text x="250.1" y="45.5" transform="rotate(-90 250.1 45.5)">1</text>
<text x="269.4" y="45.5" transform="rotate(-90 269.4 45.5)">1</text>
<text x="283.1" y="45.5" transform="rotate(-90 283.1 45.5)">1</text>
<text x="296.9" y="45.5" transform="rotate(-90 296.9 45.5)">1</text>
<text x="98.9" y="51.6" transform="rotate(-90 98.9 51.6)">2</text>
<text x="79.7" y="54.4" transform="rotate(-90 79.7 54.4)">2</text>
<text x="98.9" y="54.4" transform="rotate(-90 98.9 54.4)">3</text>
<text x="123.7" y="54.4" transform="rotate(-90 123.7 54.4)">2</text>
<text x="142.9" y="54.4" transform="rotate(-90 142.9 54.4)">2</text>
<text x="175.9" y="54.4" transform="rotate(-90 175.9 54.4)">2</text>
<text x="195.1" y="54.4" transform="rotate(-90 195.1 54.4)">2</text>
<text x="214.4" y="54.4" transform="rotate(-90 214.4 54.4)">2</text>
<text x="233.6" y="54.4" transform="rotate(-90 233.6 54.4)">2</text>
<text x="250.1" y="54.4" transform="rotate(-90 250.1 54.4)">2</text>
<text x="269.4" y="54.4" transform="rotate(-90 269.4 54.4)">2</text>
<text x="283.1" y="54.4" transform="rotate(-90 283.1 54.4)">2</text>
<text x="296.9" y="54.4" transform="rotate(-90 296.9 54.4)">2</text>
<text x="79.7" y="67.5" transform="rotate(-90 79.7 67.5)">2</text>
<text x="98.9" y="70.2" transform="rotate(-90 98.9 70.2)">2</text>
<text x="98.9" y="67.5" transform="rotate(-90 98.9 67.5)">3</text>
<text x="123.7" y="67.5" transform="rotate(-90 123.7 67.5)">1</text>
<text x="142.9" y="70.2" transform="rotate(-90 142.9 70.2)">2</text>
<text x="142.9" y="67.5" transform="rotate(-90 142.9 67.5)">3</text>
<text x="175.9" y="67.5" transform="rotate(-90 175.9 67.5)">2</text>
<text x="195.1" y="70.2" transform="rotate(-90 195.1 70.2)">2</text>
<text x="195.1" y="67.5" transform="rotate(-90 195.1 67.5)">3</text>
<text x="214.4" y="67.5" transform="rotate(-90 214.4 67.5)">1</text>
<text x="233.6" y="70.2" transform="rotate(-90 233.6 70.2)">2</text>
<text x="233.6" y="67.5" transform="rotate(-90 233.6 67.5)">3</text>
<text x="250.1" y="70.2" transform="rotate(-90 250.1 70.2)">2</text>
<text x="250.1" y="67.5" transform="rotate(-90 250.1 67.5)">3</text>
<text x="340.9" y="67.5" transform="rotate(-90 340.9 67.5)">1</text>
<text x="365.6" y="67.5" transform="rotate(-90 365.6 67.5)">2</text>
<text x="79.7" y="76.4" transform="rotate(-90 79.7 76.4)">1</text>
<text x="98.9" y="76.4" transform="rotate(-90 98.9 76.4)">1</text>
<text x="123.7" y="76.4" transform="rotate(-90 123.7 76.4)">2</text>
<text x="142.9" y="76.4" transform="rotate(-90 142.9 76.4)">1</text>
<text x="175.9" y="76.4" transform="rotate(-90 175.9 76.4)">1</text>
<text x="195.1" y="76.4" transform="rotate(-90 195.1 76.4)">1</text>
<text x="214.4" y="76.4" transform="rotate(-90 214.4 76.4)">2</text>
<text x="233.6" y="76.4" transform="rotate(-90 233.6 76.4)">1</text>
<text x="250.1" y="76.4" transform="rotate(-90 250.1 76.4)">1</text>
<text x="340.9" y="76.4" transform="rotate(-90 340.9 76.4)">2</text>
<text x="365.6" y="76.4" transform="rotate(-90 365.6 76.4)">1</text>
<text x="57.7" y="144.4" transform="rotate(-90 57.7 144.4)">1</text>
<text x="87.9" y="144.4" transform="rotate(-90 87.9 144.4)">1</text>
<text x="118.2" y="144.4" transform="rotate(-90 118.2 144.4)">1</text>
<text x="148.4" y="144.4" transform="rotate(-90 148.4 144.4)">1</text>
<text x="178.6" y="144.4" transform="rotate(-90 178.6 144.4)">1</text>
<text x="208.9" y="144.4" transform="rotate(-90 208.9 144.4)">1</text>
<text x="239.1" y="144.4" transform="rotate(-90 239.1 144.4)">1</text>
<text x="269.4" y="144.4" transform="rotate(-90 269.4 144.4)">1</text>
<text x="57.7" y="153.4" transform="rotate(-90 57.7 153.4)">3</text>
<text x="57.7" y="150.6" transform="rotate(-90 57.7 150.6)">2</text>
<text x="87.9" y="153.4" transform="rotate(-90 87.9 153.4)">3</text>
<text x="87.9" y="150.6" transform="rotate(-90 87.9 150.6)">2</text>
<text x="118.2" y="153.4" transform="rotate(-90 118.2 153.4)">3</text>
<text x="118.2" y="150.6" transform="rotate(-90 118.2 150.6)">2</text>
<text x="148.4" y="153.4" transform="rotate(-90 148.4 153.4)">3</text>
<text x="148.4" y="150.6" transform="rotate(-90 148.4 150.6)">2</text>
<text x="178.6" y="153.4" transform="rotate(-90 178.6 153.4)">3</text>
<text x="178.6" y="150.6" transform="rotate(-90 178.6 150.6)">2</text>
<text x="208.9" y="153.4" transform="rotate(-90 208.9 153.4)">3</text>
<text x="208.9" y="150.6" transform="rotate(-90 208.9 150.6)">2</text>
<text x="239.1" y="153.4" transform="rotate(-90 239.1 153.4)">3</text>
<text x="239.1" y="150.6" transform="rotate(-90 239.1 150.6)">2</text>
<text x="269.4" y="153.4" transform="rotate(-90 269.4 153.4)">3</text>
<text x="269.4" y="150.6" transform="rotate(-90 269.4 150.6)">2</text>
</g>
<g font-size="1.6">
<text x="45.2" y="130.8">+5V</text>
<text x="347.6" y="133.6">+5V</text>
<text x="354.8" y="263.9">ENGR:</text>
<text x="354.8" y="261.7">CHKD:</text>
<text x="356.4" y="259.1">Dave Haynie</text>
<text x="361.2" y="263.9">DBH</text>
<text x="354.8" y="266.1">APPR:</text>
<text x="355.3" y="270.5">USED ON</text>
<text x="364.7" y="270.5">NEXT</text>
<text x="366.5" y="274.2">312725</text>
<text x="370.2" y="270.5">ASSY</text>
<text x="376.8" y="272.7">SIZE</text>
<text x="405.9" y="272.7">REV</text>
<text x="331.7" y="281.5">PATH:</text>
</g>
<g font-size="1.5">
<text x="361.3" y="261.6">HCD</text>
<text x="355.6" y="273.9">A2000-CR</text>
</g>
<text font-size="1.5" fill="#300" x="22.2" y="284.5" transform="rotate(-90 22.2 284.5)">Rev.1.38 (05.09.2012)</text>
<g font-size="1.4">
<text x="369.1" y="263.7">7/1/87</text>
<text x="369.1" y="259.4">7/1/87</text>
</g>
<g font-size="1.2" fill="#500">
<text x="47.8" y="146.3" transform="rotate(-90 47.8 146.3)">Vcc1</text>
<text x="78" y="146.3" transform="rotate(-90 78 146.3)">Vcc1</text>
<text x="108.3" y="146.3" transform="rotate(-90 108.3 146.3)">Vcc1</text>
<text x="138.5" y="146.3" transform="rotate(-90 138.5 146.3)">Vcc1</text>
<text x="168.7" y="146.3" transform="rotate(-90 168.7 146.3)">Vcc1</text>
<text x="199" y="146.3" transform="rotate(-90 199 146.3)">Vcc1</text>
<text x="229.2" y="146.3" transform="rotate(-90 229.2 146.3)">Vcc1</text>
<text x="259.5" y="146.3" transform="rotate(-90 259.5 146.3)">Vcc1</text>
<text x="47.8" y="153.4" transform="rotate(-90 47.8 153.4)">Gnd1</text>
<text x="78" y="153.4" transform="rotate(-90 78 153.4)">Gnd1</text>
<text x="108.3" y="153.4" transform="rotate(-90 108.3 153.4)">Gnd1</text>
<text x="138.5" y="153.4" transform="rotate(-90 138.5 153.4)">Gnd1</text>
<text x="168.7" y="153.4" transform="rotate(-90 168.7 153.4)">Gnd1</text>
<text x="199" y="153.4" transform="rotate(-90 199 153.4)">Gnd1</text>
<text x="229.2" y="153.4" transform="rotate(-90 229.2 153.4)">Gnd1</text>
<text x="259.5" y="153.4" transform="rotate(-90 259.5 153.4)">Gnd1</text>
</g>
<text font-size="1.2" x="369" y="261.4">2/22/89</text>
</svg>
